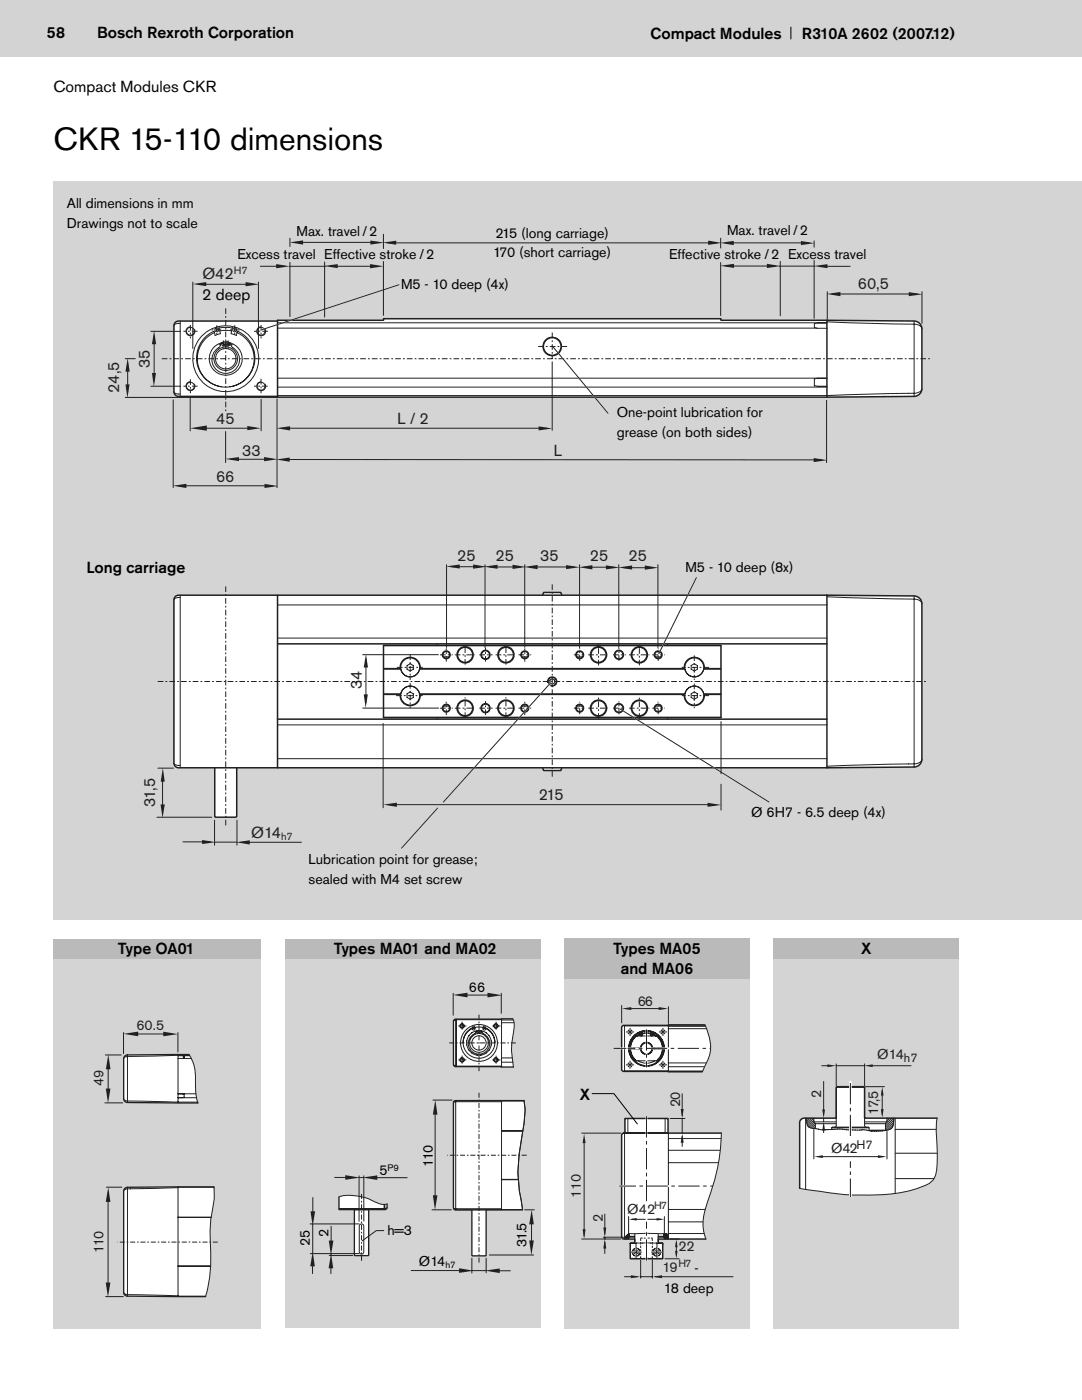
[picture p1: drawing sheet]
<svg xmlns="http://www.w3.org/2000/svg" width="216mm" height="279mm" viewBox="0 0 216 279" stroke-linecap="round" stroke-linejoin="round" font-family="sans-serif">
<g fill="#d4d4d4">
<path d="M10.7 36.1h205.2v147.5h-205.2z"/>
<path d="M10.7 187.6h41.3v77.5h-41.3z"/>
<path d="M56.9 187.5h51v77.6h-51z"/>
</g>
<g fill="#bababa">
<path d="M56.9 187.5h51v3.9h-51z"/>
<path d="M10.7 187.5h41.3v3.9h-41.3z"/>
</g>
<path d="M112.6 187.4h37v77.7h-37z" fill="#d4d4d4"/>
<path d="M112.6 187.3h37v8h-37z" fill="#bababa"/>
<path d="M154.3 187.4h37v77.7h-37z" fill="#d4d4d4"/>
<path d="M154.3 187.3h37v4.1h-37z" fill="#bababa"/>
<g fill="#fff">
<path d="M24.9 237.2l.5-.2 17.3-.1 .1 2.3a32.9 32.9 0 0 0-.7 10.9 26.6 26.6 0 0 1-1.1 8.7l-15.6-.1a.76 .76 0 0 1-.7-.8v-20.2z" fill-rule="evenodd"/>
<path d="M24.9 210.8l.5-.3h12.3a8.9 8.9 0 0 1 1.3 5.6 11.6 11.6 0 0 0 .5 4l-14.1-.1a.76 .76 0 0 1-.7-.7v-8z" fill-rule="evenodd"/>
</g>
<g fill="none" stroke="#231f20" stroke-width=".2">
<path d="M24.6 206.1v4.2M24.7 219.3a.69 .69 0 0 0 .7 .4M25.4 219.7l10.1 .3M25.4 210.5v9.2M25.4 210.5h.1M25.4 219.7v.3M35.5 206.1v3.9M35.5 210.6l-9.7 .2a.97 .97 0 0 0-1.1 .5M35.5 210.5v9.6M35.5 220h3.9M35.5 219.1h3.7M35.5 211.2h2.6"/>
<path d="M35.5 210.7h2.4M35.5 210.5h2.3M36.4 210.7l.3 .1M36.5 218.3l.2 .1M36.7 218.4h.1M36.7 219l-1.2 .1M36.7 211.1l-.3 .1M36.7 210.7v.5M36.7 218.3v.8M37.7 210.5a8.9 8.9 0 0 1 1.3 5.6 11.6 11.6 0 0 0 .5 4M39.1 218.3h-3.6M25.4 237v21.4"/>
<path d="M25.4 237h.1M25.4 220h.1M35.5 237l-6.6 .2a12.4 12.4 0 0 0-4.1 .2l-.1 .3M35.5 236.9v21.9M35.5 236.9h7.2M42.7 236.9l.1 2.3a32.9 32.9 0 0 0-.7 10.9 26.6 26.6 0 0 1-1.1 8.7M24.7 257.9l.1 .3 .6 .2M25.4 258.4l10.1 .2M25.4 258.4v.3M25.4 258.7h.1M35.5 258.7h5.5M35.5 252.7h6.5"/>
<path d="M35.5 252.6h6.5M35.5 243h6.6M35.5 242.9h6.6"/>
</g>
<path d="M37.7 210.5h-12.3a.76 .76 0 0 0-.7 .8v8a.76 .76 0 0 0 .7 .7l14.1 .1M42.7 236.9l-17.3 .1a.76 .76 0 0 0-.7 .7v20.2a.76 .76 0 0 0 .7 .8l15.6 .1" fill="none" stroke="#231f20" stroke-width=".26"/>
<path d="M43.5 247.9h-20" fill="none" stroke="#231f20" stroke-width=".2" stroke-dasharray="1 .4 .3 .4" stroke-linecap="butt"/>
<g fill="#231f20">
<path d="M32.6 205.9l2.9 .5-2.9 .4z"/>
<path d="M24.6 206.3l3-.4v.9z"/>
</g>
<path d="M26.1 206.4h7.9" fill="none" stroke="#231f20" stroke-width=".2"/>
<g fill="#231f20">
<path d="M21.1 217.2h.9l-.4 3z"/>
<path d="M21.6 210.5l.4 2.9h-.9z"/>
</g>
<path d="M21 210.5h3.2M21.6 211.9v6.8M20.9 220.1h3.6" fill="none" stroke="#231f20" stroke-width=".2"/>
<g fill="#231f20">
<path d="M21.1 256h.9l-.5 2.9z"/>
<path d="M21.6 236.9l.4 3h-.9z"/>
</g>
<path d="M21.2 236.9h3.1M21.6 238.4v19M21.1 258.8h3.5" fill="none" stroke="#231f20" stroke-width=".2"/>
<path d="M70.7 241.4h2.9l-.1 9.2-2.8-.1z" fill-rule="evenodd" fill="#fff"/>
<path d="M70.7 241.4h2.9l-.1 9.2-2.8-.1z" fill="none" stroke="#231f20" stroke-width=".26"/>
<path d="M90.6 219.8l.3-.2h13.7l.2 1.8-.2 2.7-.5 2.7a27.8 27.8 0 0 0-.1 12.8l.3 1.8-13.4 .1-.3-.2-.1-.3v-20.9z" fill-rule="evenodd" fill="#fff"/>
<path d="M90.6 219.8l.3-.2h13.7l.2 1.8-.2 2.7-.5 2.7a27.8 27.8 0 0 0-.1 12.8l.3 1.8-13.4 .1-.3-.2-.1-.3v-20.9z" fill="none" stroke="#231f20" stroke-width=".2"/>
<path d="M94.2 241.5h2.8l-.1 9.1h-2.7z" fill-rule="evenodd" fill="#fff"/>
<path d="M94.2 241.5v9.1h2.8v-9.1" fill="none" stroke="#231f20" stroke-width=".26"/>
<path d="M90.6 203.5l.3-.1 11.4-.1a3.6 3.6 0 0 1 .2 2.6 15.9 15.9 0 0 0-.1 7h-11.5l-.3-.2-.1-.3v-8.6z" fill-rule="evenodd" fill="#fff"/>
<g fill="none" stroke="#231f20" stroke-width=".2">
<path d="M90.5 212.4l.6 .2M90.9 203.4v9.5M90.9 219.6v21.9M91.1 203.6l-.6 .2M91.1 203.4v9.5M91.1 212.8h9M91.1 203.5h9M93.1 207.7v.1M93.1 208.5h.1M93.6 206.7h.1M93.6 209.6h.1M94.1 206.1h.1"/>
<path d="M94.1 210.1v.1M94.2 205.3a3.2 3.2 0 0 0-1.8 2.8M94.6 205.1l-.3 .1M94.7 204.7l.1 .5a.33 .33 0 0 1-.3 .3 .33 .33 0 0 1-.4-.3 3.2 3.2 0 0 0-1.1 4.8 3.2 3.2 0 0 0 4.9 .1 3.2 3.2 0 0 0-.9-4.9l-.1 .1a.3 .3 0 0 1-.3 .3 .3 .3 0 0 1-.2-.4l.1-.5M94.8 205.1l.8-.1 .8 .1M95.2 205.7h.1M95.2 210.6h.1M95.5 206.2h.1M95.5 206.3v-.6h-.4l-.3 .5a2.16 2.16 0 0 0-1 3.3 2.16 2.16 0 0 0 3.5 0 2.16 2.16 0 0 0-1-3.3l-.3-.5h-.4v.6M96 210.6h.1M96 205.7h.1M96.5 205.1l.3 .1"/>
<path d="M97 205.3a3.2 3.2 0 0 1 1.7 2.8M97 210.1v.1M97 206.1h.1M97.6 209.6h.1M97.6 206.7h.1M98 208.5h.1M98 207.7v.1M100.1 219.9h-9.2l-.4 .2M100.1 203.3v9.6M100.1 219.6v21.9M100.1 219.7h4.5M100.1 212h2.2"/>
<path d="M100.1 211.1h2.1M100.1 204.1h2.5M100.1 203.6h2.3M104.6 219.6l.2 1.8-.2 2.7-.5 2.7a27.8 27.8 0 0 0-.1 12.8l.3 1.8M100.1 235.4h3.3M100.1 225.7h4.2M90.5 241l.4 .2h9.2M100.1 241.4h4.2M104.3 241.4v.1"/>
<circle cx="92.2" cy="204.8" r=".45"/>
<circle cx="92.2" cy="211.5" r=".38"/>
<circle cx="92.2" cy="204.8" r=".38"/>
<circle cx="92.2" cy="211.5" r=".45"/>
<circle cx="94.5" cy="205.1" r=".19"/>
<circle cx="95.3" cy="206" r=".15"/>
<circle cx="95.6" cy="208.1" r="1.43"/>
<circle cx="95.6" cy="208.1" r="1.88"/>
<circle cx="95.6" cy="208.1" r="2.47"/>
<circle cx="95.6" cy="208.1" r="3.7"/>
<circle cx="95.9" cy="206" r=".15"/>
<circle cx="96.7" cy="205.1" r=".19"/>
<circle cx="99" cy="204.8" r=".45"/>
<circle cx="99" cy="211.5" r=".45"/>
<circle cx="99" cy="211.5" r=".38"/>
<circle cx="99" cy="204.8" r=".38"/>
</g>
<path d="M89.6 208.1h13.5M95.6 213.8v-11.4" fill="none" stroke="#231f20" stroke-width=".2" stroke-dasharray="1 .4 .3 .4" stroke-linecap="butt"/>
<path d="M104.6 219.6h-13.7l-.3 .2-.1 .3v21.1l.4 .3h13.4" fill="none" stroke="#231f20" stroke-width=".26"/>
<path d="M67.6 238.9a9.7 9.7 0 0 1 7.1 .9 3.5 3.5 0 0 0 2.5 .5v.8l-.4 .3h-9.2z" fill-rule="evenodd" fill="#fff"/>
<path d="M102.3 203.3a3.6 3.6 0 0 1 .2 2.6 15.9 15.9 0 0 0-.1 7M67.6 238.9a10.5 10.5 0 0 1 7.9 1.3l1.1 .2 .6-.1M71.6 234.7v9M72.6 234.7v9M71.8 244.4l.4-.1 .3 .1 .1 .3v5.1a.45 .45 0 0 1-.5 .5 .45 .45 0 0 1-.4-.5zM76.6 240.4v1M76.8 240.4v1M77.2 241l-.4 .2h-9.2" fill="none" stroke="#231f20" stroke-width=".2"/>
<path d="M102.3 203.3l-11.4 .1-.3 .1-.1 .3v8.6l.1 .3 .3 .2h11.5M67.6 238.9v2.5h9.2l.4-.3v-.8" fill="none" stroke="#231f20" stroke-width=".26"/>
<path d="M92.2 203.9v1.6M92.2 210.7v1.6M93.1 204.8h-1.6M93.1 211.5h-1.6M95.6 218.1v34M99 203.9v1.6M99 210.7v1.6M99.9 204.8h-1.7M99.9 211.5h-1.7M105.1 230.6h-15.8M72.1 251.6v-13.4" fill="none" stroke="#231f20" stroke-width=".2" stroke-dasharray="1 .4 .3 .4" stroke-linecap="butt"/>
<path d="M68.9 234.5l2.9 .5-2.9 .5z" fill="#231f20"/>
<path d="M66.8 235h3.5" fill="none" stroke="#231f20" stroke-width=".2"/>
<path d="M72.3 235l3-.4v.9z" fill="#231f20"/>
<path d="M73.8 235h7.4M61.9 244.3h9.8M61.9 250.2h9.7M65.7 250.6h4.7" fill="none" stroke="#231f20" stroke-width=".2"/>
<path d="M62.4 249.8l.4 2.9h-.9z" fill="#231f20"/>
<path d="M71.7 235h.9M62.4 251.3v2.9M62.4 244.3v5.9" fill="none" stroke="#231f20" stroke-width=".2"/>
<path d="M62 241.7h.9l-.5 3z" fill="#231f20"/>
<path d="M62.4 239v4.2" fill="none" stroke="#231f20" stroke-width=".2"/>
<path d="M65.6 247.6h.9l-.5 2.9z" fill="#231f20"/>
<path d="M66.1 250.2v.4M66.1 244.7v4.3" fill="none" stroke="#231f20" stroke-width=".2"/>
<path d="M66.1 250.2l.4 2.9h-.9z" fill="#231f20"/>
<path d="M66 251.7v2.5M94.2 251.1v3M97 251.1v2.9" fill="none" stroke="#231f20" stroke-width=".2"/>
<path d="M96.8 253.6l2.9-.5v1z" fill="#231f20"/>
<path d="M98.3 253.6h3.5" fill="none" stroke="#231f20" stroke-width=".2"/>
<path d="M91.6 253.1l2.9 .5-2.9 .4z" fill="#231f20"/>
<path d="M82.1 253.6h10.9M94.1 253.6h2.9M97.6 250.5h8.9M104.7 241.4h1.9" fill="none" stroke="#231f20" stroke-width=".2"/>
<g fill="#231f20">
<path d="M106.1 241.4l.4 2.9h-.9z"/>
<path d="M105.6 247.6h.9l-.5 2.9z"/>
</g>
<path d="M90.4 198.2v4.4M100 198.2v4M106.1 242.9v6.1" fill="none" stroke="#231f20" stroke-width=".2"/>
<g fill="#231f20">
<path d="M97.3 198.1l2.9 .5-2.9 .5z"/>
<path d="M90.3 198.6l3-.5v.9z"/>
</g>
<path d="M91.8 198.6h6.9M86.4 219.5h3.8M86.2 241.4h3.9" fill="none" stroke="#231f20" stroke-width=".2"/>
<g fill="#231f20">
<path d="M86.9 219.5l.4 2.9h-.9z"/>
<path d="M86.4 238.5h.9l-.5 3z"/>
</g>
<path d="M86.8 221v19M76.6 245.6h-1.5l-2.8 2" fill="none" stroke="#231f20" stroke-width=".2"/>
<g fill="#fff">
<path d="M35 119.1l.6-.3h129.4l17.4 .1a1.57 1.57 0 0 1 1.6 1.6v31a1.56 1.56 0 0 1-1.6 1.6l-17.4 .1h-129.6l-.4-.2-.3-.7v-32.6z" fill-rule="evenodd"/>
<path d="M35 64.4l.6-.3h19.8v-.2h109.6l17.4 .2a1.57 1.57 0 0 1 1.6 1.5v11.9a1.56 1.56 0 0 1-1.6 1.6l-17.4 .2h-109.6v-.2h-19.8l-.6-.3-.3-.6v-13.2z" fill-rule="evenodd"/>
</g>
<g fill="none" stroke="#231f20" stroke-width=".2">
<path d="M34.7 78.2a1.07 1.07 0 0 0 1.3 .4M36 64.5h-.4a.9 .9 0 0 0-.9 .5M36 64.1v15M42.8 66.4a5.7 5.7 0 0 0-3.4 5.9 5.7 5.7 0 0 0 4.8 4.9M43.7 65.2l.3 1.4-1.1 .3-.2-.7a4.5 4.5 0 0 0-3.1 3.1 5.8 5.8 0 0 0 3.2 7.5 5.8 5.8 0 0 0 7.5-3 5.8 5.8 0 0 0-2.9-7.6l-.2 .7-1.1-.3 .3-1.4M43.7 65.5l1.1-.2 1.5 .2M43.9 66l1.4-.1 .9 .1M44.3 68.4a3.3 3.3 0 0 0-2 5 3.3 3.3 0 0 0 5.5 0 3.3 3.3 0 0 0-2-5M44.9 69.2v-1a1.09 1.09 0 0 0-1.1 1.1 2.78 2.78 0 0 0-.9 4.2 2.78 2.78 0 0 0 4.3 0 2.78 2.78 0 0 0-.9-4.2 1.09 1.09 0 0 0-1.2-1.1v1M44.9 68.3h.2M47.3 66.4a5.7 5.7 0 0 1 3.4 5.9 5.7 5.7 0 0 1-4.8 4.9M55.4 77.3h109.6"/>
<path d="M55.4 75.5h109.6M55.4 65.5h107.6M55.4 64.4h109.6M162.5 76.9l.6 .2h1.9M162.5 75.5v1.6M163.1 75.5l-.6 .1M165 64.2l17.4 .5M165 64.5h-1.9l-.6 .1v.8l.6 .1h1.9M182.4 64.7a1.51 1.51 0 0 1 1.6 .9M182.4 78.5l-17.4 .4h-109.6M182.4 64.1v.6M182.4 78.5v.6"/>
<path d="M182.4 64.7v13.8M182.4 79.1h.1M184 77.5a1.34 1.34 0 0 1-1.6 1M36 119.3h-.4a.9 .9 0 0 0-.9 .4M36 118.8v34.4M165 119.1l17.4 .5M182.4 119.6a1.51 1.51 0 0 1 1.6 .9M182.4 118.9v.7M182.4 119.6v32.8M55.4 127.3h109.6M55.4 120.7h109.6M76.5 138.6h3.3"/>
<path d="M76.5 138.4h3.5M76.5 133.6h3.5M76.5 133.4h3.3M79.8 133.4l.2 .2M79.8 138.6a2.04 2.04 0 0 0 2 2.3 2.04 2.04 0 0 0 2.1-2.3M79.8 133.4a2.04 2.04 0 0 1 2-2.2 2.04 2.04 0 0 1 2.1 2.2M80 138.4l-.2 .2M80 138.4a1.93 1.93 0 0 1 1.8-1.5 1.93 1.93 0 0 1 1.9 1.5M80 133.6a1.93 1.93 0 0 0 1.8 1.5 1.93 1.93 0 0 0 1.9-1.5M81.2 132.8l.6-.3 .7 .3v.8l-.7 .3-.6-.3zM81.2 138.5l.6-.4 .7 .4v.7l-.7 .3-.6-.3zM83.7 138.4l.2 .2"/>
<path d="M83.7 138.4h52.9M83.7 133.6h52.9M83.9 133.4l-.2 .2M83.9 138.6h52.6M83.9 133.4h52.6M87.2 128.5v.3M88.5 131.1h1.1M104.2 131.1h1M109.3 136.2a.94 .94 0 0 1 .8-1.1 .94 .94 0 0 1 1 1 .94 .94 0 0 1-1.2 .8M109.7 135.7l.5-.2 .5 .2v.6l-.5 .2-.5-.2zM115.2 131.1h1M130.8 131.1h1"/>
<path d="M133.2 128.5v.3M136.5 133.4l.1 .2M136.5 138.6a2.04 2.04 0 0 0 2 2.3 2.04 2.04 0 0 0 2.1-2.3M136.5 133.4a2.04 2.04 0 0 1 2-2.2 2.04 2.04 0 0 1 2.1 2.2M136.6 138.4l-.1 .2M136.6 133.6a1.93 1.93 0 0 0 1.9 1.5 1.93 1.93 0 0 0 1.9-1.5M136.6 138.4a1.93 1.93 0 0 1 1.9-1.5 1.93 1.93 0 0 1 1.9 1.5M137.9 132.8l.6-.3 .7 .3v.8l-.7 .3-.6-.3zM137.9 138.5l.6-.4 .7 .4v.7l-.7 .3-.6-.3zM140.4 138.4l.2 .2M140.4 138.4h3.5M140.4 133.6h3.5"/>
<path d="M140.6 133.4l-.2 .2M140.6 138.6h3.3M140.6 133.4h3.3M34.7 152.3a1.07 1.07 0 0 0 1.3 .5M55.4 151.4h109.6M55.4 144.7h109.6M87.2 143.2v.3M88.5 140.9h1.1M104.2 140.9h1M115.2 140.9h1M130.8 140.9h1M133.2 143.2v.3"/>
<path d="M182.4 152.4l-17.4 .5M182.4 152.4v.7M184 151.5a1.34 1.34 0 0 1-1.6 .9M42.9 162.9h4.3"/>
<circle cx="38" cy="66.1" r=".78"/>
<circle cx="38" cy="77.1" r=".78"/>
<circle cx="43.3" cy="65.8" r=".39"/>
<circle cx="44.6" cy="68.8" r=".27"/>
<circle cx="45" cy="71.6" r="6.6"/>
<circle cx="45" cy="71.6" r="2.04"/>
<circle cx="45" cy="71.6" r="2.35"/>
<circle cx="45.5" cy="68.8" r=".27"/>
<circle cx="46.8" cy="65.8" r=".39"/>
<circle cx="52.1" cy="66.1" r=".78"/>
<circle cx="52.1" cy="77.1" r=".78"/>
<circle cx="110.2" cy="69.1" r="1.72"/>
<circle cx="110.2" cy="69.1" r="1.88"/>
<circle cx="81.8" cy="133.2" r="1.88"/>
<circle cx="81.8" cy="138.8" r="1.88"/>
<circle cx="89" cy="130.7" r=".81"/>
<circle cx="89" cy="130.7" r=".66"/>
<circle cx="92.8" cy="130.7" r="1.66"/>
<circle cx="92.8" cy="130.7" r="1.47"/>
<circle cx="96.9" cy="130.7" r=".78"/>
<circle cx="96.9" cy="130.7" r=".94"/>
<circle cx="101" cy="130.7" r="1.66"/>
<circle cx="101" cy="130.7" r="1.47"/>
<circle cx="104.7" cy="130.7" r=".81"/>
<circle cx="104.7" cy="130.7" r=".66"/>
<circle cx="110.2" cy="136" r=".8"/>
<circle cx="115.7" cy="130.7" r=".81"/>
<circle cx="115.7" cy="130.7" r=".66"/>
<circle cx="119.4" cy="130.7" r="1.47"/>
<circle cx="119.4" cy="130.7" r="1.66"/>
<circle cx="123.5" cy="130.7" r=".78"/>
<circle cx="123.5" cy="130.7" r=".94"/>
<circle cx="127.6" cy="130.7" r="1.47"/>
<circle cx="127.6" cy="130.7" r="1.66"/>
<circle cx="131.3" cy="130.7" r=".66"/>
<circle cx="131.3" cy="130.7" r=".81"/>
<circle cx="138.5" cy="133.2" r="1.88"/>
<circle cx="138.5" cy="138.8" r="1.88"/>
<circle cx="89" cy="141.3" r=".81"/>
<circle cx="89" cy="141.3" r=".66"/>
<circle cx="92.8" cy="141.3" r="1.47"/>
<circle cx="92.8" cy="141.3" r="1.66"/>
<circle cx="96.9" cy="141.3" r=".78"/>
<circle cx="96.9" cy="141.3" r=".94"/>
<circle cx="101" cy="141.3" r="1.47"/>
<circle cx="101" cy="141.3" r="1.66"/>
<circle cx="104.7" cy="141.3" r=".81"/>
<circle cx="104.7" cy="141.3" r=".66"/>
<circle cx="115.7" cy="141.3" r=".81"/>
<circle cx="115.7" cy="141.3" r=".66"/>
<circle cx="119.4" cy="141.3" r="1.66"/>
<circle cx="119.4" cy="141.3" r="1.47"/>
<circle cx="123.5" cy="141.3" r=".94"/>
<circle cx="123.5" cy="141.3" r=".78"/>
<circle cx="127.6" cy="141.3" r="1.66"/>
<circle cx="127.6" cy="141.3" r="1.47"/>
<circle cx="131.3" cy="141.3" r=".81"/>
<circle cx="131.3" cy="141.3" r=".66"/>
</g>
<path d="M55.4 63.9h109.6v15.4h-109.6zM55.4 118.8v34.4M165 118.8l17.4 .1a1.57 1.57 0 0 1 1.6 1.6v31a1.57 1.57 0 0 1-1.6 1.6l-17.4 .1zM55.4 128.5h109.6M76.5 128.8h67.4v14.4h-67.4zM55.4 143.5h109.6" fill="none" stroke="#231f20" stroke-width=".3"/>
<path d="M108.5 118.2h3.4l.2 .5h-3.8z" fill="#fff"/>
<path d="M108.3 118.7l.2-.5h3.4l.2 .5" fill="none" stroke="#231f20" stroke-width=".3"/>
<path d="M108.3 153.3h3.8l-.2 .5h-3.4z" fill="#fff"/>
<path d="M55.4 64.1h-19.8l-.6 .3-.3 .6v13.2l.1 .4 .4 .4 .4 .1h19.8M108.3 153.3l.2 .5h3.4l.2-.5" fill="none" stroke="#231f20" stroke-width=".3"/>
<path d="M37.9 65.2a.89 .89 0 0 0-.8 1.2 .89 .89 0 0 0 1.2 .6 .89 .89 0 0 0 .5-1.3M37.9 76.2a.89 .89 0 0 0-.8 1.1 .89 .89 0 0 0 1.2 .6 .89 .89 0 0 0 .5-1.2M52 65.2a.89 .89 0 0 0-.7 1.2 .89 .89 0 0 0 1.1 .6 .89 .89 0 0 0 .5-1.3M52 76.2a.89 .89 0 0 0-.7 1.1 .89 .89 0 0 0 1.1 .6 .89 .89 0 0 0 .5-1.2" fill="none" stroke="#231f20" stroke-width=".2"/>
<path d="M31.5 136h153.4" fill="none" stroke="#231f20" stroke-width=".2" stroke-dasharray="1.1 .4 .4 .4" stroke-linecap="butt"/>
<path d="M42.9 153.2h4.3v9.7l-.1 .2h-4.1l-.1-.2z" fill-rule="evenodd" fill="#fff"/>
<path d="M42.9 153.2v9.7l.1 .2h4.1l.1-.2v-9.7" fill="none" stroke="#231f20" stroke-width=".3"/>
<g fill="none" stroke="#231f20" stroke-width=".2" stroke-dasharray="1.1 .4 .4 .4" stroke-linecap="butt">
<path d="M32.3 71.6h153.5M38 64.8v2.7M38 75.7v2.8M39.4 77.1h-2.8M39.4 66.1h-2.8M43.3 64.9v2M44.1 65.8h-1.9M44.6 67.9v1.8M45 61.5v20.7M45.5 67.9v1.8M46.5 68.8h-2.8M46.8 64.9v2"/>
<path d="M47.8 65.8h-2M52.1 64.8v2.7M52.1 75.6v2.9M53.4 77.1h-2.7M53.5 66.1h-2.8M110.2 66.4v5.2M113.2 69.1h-5.8M110.2 116.6v38.8M79 138.8h5.4M79.2 133.2h5.2M81.8 130.6v5.1M81.8 136.3v5"/>
<path d="M87.8 130.7h2.5M89 132.1v-2.7M90.8 130.7h4M92.8 132.6v-3.9M95.6 130.7h2.7M96.9 132.1v-2.8M98.9 130.7h3.6M101 132.6v-3.9M103.5 130.7h2.5M104.7 132.1v-2.7M114.5 130.7h2.2M115.7 131.9v-2.5"/>
<path d="M117.4 130.7h3.9M119.4 132.8v-4.3M122.3 130.7h2.6M123.5 131.9v-2.6M125.5 130.7h4.1M127.6 132.8v-4.1M130.2 130.7h2.4M131.3 131.9v-2.5M138.5 130.8v4.9M138.5 136.4v4.9M141.5 138.8h-5.5M141.5 133.2h-5.5"/>
<path d="M87.8 141.3h2.5M89 142.7v-2.7M90.8 141.3h3.6M92.8 143.3v-4.1M95.6 141.3h2.7M96.9 142.7v-2.8M98.9 141.3h3.6M101 143.3v-4.2M103.5 141.3h2.5M104.7 142.7v-2.7M114.5 141.3h2.1M115.7 142.5v-2.5"/>
<path d="M117.4 141.3h3.9M119.4 143.5v-4.4M122.3 141.3h2.2M123.5 142.5v-2.5M125.5 141.3h4.1M127.6 143.5v-4.4M130.2 141.3h2.4M131.3 142.5v-2.5M45 164.7v-47.8"/>
</g>
<path d="M79.6 56.8l-27.5 9" fill="none" stroke="#fff" stroke-width=".2"/>
<path d="M79.6 56.8l-27.5 9" fill="none" stroke="#231f20" stroke-width=".2"/>
<path d="M76.5 63.6h67.4v.3h-67.4z" fill="#fff"/>
<path d="M76.5 63.9v-.3h67.4v.3M165 63.9l17.4 .2a1.57 1.57 0 0 1 1.6 1.5v11.9a1.56 1.56 0 0 1-1.6 1.6l-17.4 .2M165 118.8h-129.4l-.6 .3-.3 .6v32.6l.1 .5 .6 .4h129.6" fill="none" stroke="#231f20" stroke-width=".3"/>
<path d="M110.4 69.3l10.9 13.2M139 115.3l-7.6 15.2M110 136.1l-21.5 24M123.7 141.5l29.7 18.6M87.4 161.2l-7.3 8.1" fill="none" stroke="#fff" stroke-width=".2"/>
<path d="M38.5 56.3v13.3M51.6 56.3v13.3M110.4 69.3l10.9 13.2M139 115.3l-7.6 15.2M109.9 136.3l-21.4 23.8M123.7 141.5l29.7 18.6M87.3 161.3l-7.2 8" fill="none" stroke="#231f20" stroke-width=".2"/>
<g fill="#231f20">
<path d="M49 56.3l2.7 .4-2.7 .4z"/>
<path d="M38.4 56.7l2.8-.4v.8z"/>
</g>
<path d="M39.5 56.7h11.2M143.8 47.5v2M143.8 52.4v10.6M162.4 48.1v1.2M162.4 52v11.5" fill="none" stroke="#231f20" stroke-width=".2"/>
<g fill="#231f20">
<path d="M57.8 48.4l2.7-.4v.8z"/>
<path d="M73.9 48l2.7 .4-2.7 .4z"/>
</g>
<path d="M58.8 48.4h16.7M64.8 52.3v11M76.5 46.7v2.9M76.5 52.2v10.7M155.7 52.2v10.8" fill="none" stroke="#231f20" stroke-width=".2"/>
<g fill="#231f20">
<path d="M73.8 52.7l2.7 .4-2.7 .4z"/>
<path d="M64.6 53.1l2.8-.4v.8z"/>
</g>
<path d="M57.9 47.5v1.7M57.9 52.4v10.8M65.8 53.1h9.7" fill="none" stroke="#231f20" stroke-width=".2"/>
<path d="M55.1 52.7l2.7 .4-2.7 .4z" fill="#231f20"/>
<path d="M52 53.1h4.8" fill="none" stroke="#231f20" stroke-width=".2"/>
<g fill="#231f20">
<path d="M141.3 48l2.7 .5-2.7 .4z"/>
<path d="M76.3 48.4l2.8-.4v.8z"/>
</g>
<path d="M77.4 48.5h65.6M165.1 58.2v5.5M184 58.2v6.3" fill="none" stroke="#231f20" stroke-width=".2"/>
<g fill="#231f20">
<path d="M165 58.7l2.7-.4v.8z"/>
<path d="M181.3 58.3l2.8 .4-2.8 .4z"/>
</g>
<path d="M166 58.7h17" fill="none" stroke="#231f20" stroke-width=".2"/>
<g fill="#231f20">
<path d="M143.7 48.5l2.7-.4v.8z"/>
<path d="M159.8 48.1l2.8 .4-2.8 .4z"/>
</g>
<path d="M144.8 48.5h16.6" fill="none" stroke="#231f20" stroke-width=".2"/>
<g fill="#231f20">
<path d="M153 52.6l2.7 .5-2.7 .4z"/>
<path d="M143.7 53l2.8-.3v.8z"/>
</g>
<path d="M144.8 53.1h9.9" fill="none" stroke="#231f20" stroke-width=".2"/>
<path d="M162.4 53.1l2.7-.4v.8z" fill="#231f20"/>
<path d="M57.7 53.1h7.3M155.4 53.1h7.2M163.5 53.2h6.1M25 79.3h30.4M25 71.6h2" fill="none" stroke="#231f20" stroke-width=".2"/>
<g fill="#231f20">
<path d="M25.5 71.5l.4 2.7h-.9z"/>
<path d="M25 76.7h.8l-.4 2.8z"/>
</g>
<path d="M25.5 72.5v5.8M30.1 77.1h6M30.1 66.1h6" fill="none" stroke="#231f20" stroke-width=".2"/>
<g fill="#231f20">
<path d="M30.8 66l.4 2.7h-.9z"/>
<path d="M30.3 74.4h.8l-.4 2.8z"/>
</g>
<path d="M30.8 67v9.1M164.9 79.9v12.4" fill="none" stroke="#231f20" stroke-width=".2"/>
<g fill="#231f20">
<path d="M55.1 91.7l2.7-.4v.9z"/>
<path d="M162.4 91.4l2.7 .4-2.7 .4z"/>
</g>
<path d="M110.2 72.2v13.7M56.2 91.7l107.8 .1" fill="none" stroke="#231f20" stroke-width=".2"/>
<g fill="#231f20">
<path d="M55.2 85.5l2.7-.4v.8z"/>
<path d="M107.5 85.1l2.7 .4-2.7 .4z"/>
</g>
<path d="M38 79.2v6.8M52.1 79.7v6.3M56.2 85.5h52.9" fill="none" stroke="#231f20" stroke-width=".2"/>
<g fill="#231f20">
<path d="M49.3 85l2.7 .5-2.7 .4z"/>
<path d="M37.9 85.5l3.4-.6v1.1z"/>
</g>
<path d="M34.6 79.8v17.5M55.3 79.6v17.7M39.5 85.5h11.5" fill="none" stroke="#231f20" stroke-width=".2"/>
<g fill="#231f20">
<path d="M34.5 96.9l2.7-.4v.9z"/>
<path d="M52.8 96.6l2.7 .4-2.7 .4z"/>
</g>
<path d="M35.5 96.9h18.9M45 86.1v6.2" fill="none" stroke="#231f20" stroke-width=".2"/>
<g fill="#231f20">
<path d="M52.7 91.2l2.7 .5-2.7 .4z"/>
<path d="M45 91.6l2.7-.4v.8z"/>
</g>
<path d="M46.1 91.7h8.2M31.5 153.3h3.1M42.8 168.1h4.5" fill="none" stroke="#231f20" stroke-width=".2"/>
<g fill="#231f20">
<path d="M32 160.5h.9l-.5 2.7z"/>
<path d="M32.5 153.3l.4 2.7h-.8z"/>
</g>
<path d="M32.4 154.4v7.8M42.8 163.7v5M47.3 163.7v5" fill="none" stroke="#231f20" stroke-width=".2"/>
<path d="M47.1 168.1l2.7-.4v.8z" fill="#231f20"/>
<path d="M48.2 168.1h11.9" fill="none" stroke="#231f20" stroke-width=".2"/>
<path d="M40.3 167.6l2.8 .5-2.8 .4z" fill="#231f20"/>
<path d="M76.5 144.4v16.8M143.9 144v10.4M31.3 163.1h11M36.5 168h5.4" fill="none" stroke="#231f20" stroke-width=".2"/>
<g fill="#231f20">
<path d="M76.5 160.6l2.7-.4v.8z"/>
<path d="M141.2 160.2l2.7 .4-2.7 .4z"/>
</g>
<path d="M72.4 130.7h15.1M72.4 141.3h15.1M77.5 160.6h65.3" fill="none" stroke="#231f20" stroke-width=".2"/>
<g fill="#231f20">
<path d="M73 130.5l.4 2.7h-.8z"/>
<path d="M72.6 138.6h.8l-.4 2.7z"/>
</g>
<path d="M89.1 112.7v16.5M73 131.6v8.6" fill="none" stroke="#231f20" stroke-width=".2"/>
<g fill="#231f20">
<path d="M94.4 112.7l2.7 .4-2.7 .4z"/>
<path d="M89 113l2.7-.3v.8z"/>
</g>
<path d="M90.1 113.1h6M96.8 112.7v16.5" fill="none" stroke="#231f20" stroke-width=".2"/>
<g fill="#231f20">
<path d="M102.3 112.7l2.7 .4-2.7 .4z"/>
<path d="M96.5 113.1l2.8-.4v.8z"/>
</g>
<path d="M97.7 113.1h6.2M104.7 112.7v16.5" fill="none" stroke="#231f20" stroke-width=".2"/>
<g fill="#231f20">
<path d="M115.5 113.2l2.7-.4v.8z"/>
<path d="M120.9 112.8l2.7 .5-2.7 .3z"/>
</g>
<path d="M115.6 112.7v16.6M116.5 113.2h6M123.5 112.7v16.5M131.3 112.7v16.5" fill="none" stroke="#231f20" stroke-width=".2"/>
<g fill="#231f20">
<path d="M128.7 112.9l2.7 .4-2.7 .4z"/>
<path d="M123.4 113.2l2.7-.3v.8z"/>
</g>
<path d="M124.5 113.3h5.8" fill="none" stroke="#231f20" stroke-width=".2"/>
<g fill="#231f20">
<path d="M104.6 113.1l2.7-.4v.9z"/>
<path d="M113 112.8l2.7 .4-2.7 .4z"/>
</g>
<path d="M105.6 113.1h9M143.9 156.5v5.2" fill="none" stroke="#231f20" stroke-width=".2"/>
<path d="M124.1 204.9l.4-.3h20.5v-.2h3.7v-2.9h.2v12.4l-24.6-.1-.3-.4z" fill="#fff"/>
<path d="M148.9 201.5h-.2v2.9h-3.7v.2h-20.5l-.4 .3-.1 .2v8.3l.3 .4 24.6 .1" fill="none" stroke="#231f20" stroke-width=".3"/>
<path d="M124.7 223.2h8.6v2.9h-8.8h24.4v21.2h-17.6l.2 .7 .7 .1v3.1h-6.4v-3.1l.7-.1 .2-.7h-2.2l-.2-.1-.3-.4v-20.2a.5 .5 0 0 1 .7-.5z" fill="#fff"/>
<path d="M148.9 226.1h-24.4h8.8v-2.9h-8.6v2.9a.5 .5 0 0 0-.7 .5v20.2l.3 .4 .2 .1h2.2l-.2 .7-.7 .1v3.1h6.4v-3.1l-.7-.1-.2-.7h17.6" fill="none" stroke="#231f20" stroke-width=".3"/>
<path d="M148.2 202.7h.5v1.4h-.5z" fill="#fff"/>
<g fill="none" stroke="#231f20" stroke-width=".2">
<path d="M124.6 204.6v9.2M124.6 213.7h8.8M124.6 204.7h8.8M124.8 201.3h7.9M125.8 209.3h2M125.8 209.1h2M125.8 209.3l.4 1.4 .8 1M126.5 209.1v.2M126.9 206.7h4.2a3.2 3.2 0 0 1 0 5h-4.2a3.2 3.2 0 0 1 0-5zM127.2 206.7l.5-.2-.5 .2M127.3 211.7a3.1 3.1 0 0 0 3.4 0M127.4 209.1v.2"/>
<path d="M127.8 209.1a1.24 1.24 0 0 1 1.2-1.1 1.24 1.24 0 0 1 1.2 1.1M127.8 209.3a1.24 1.24 0 0 0 1.2 1.2 1.24 1.24 0 0 0 1.2-1.2M128.1 206.3l-.3 .1M128.1 205.9l.1 .5a.33 .33 0 0 1-.3 .3 .33 .33 0 0 1-.3-.3 3.3 3.3 0 0 0-1.8 2.7M128.2 206.3l.8-.2 .8 .2zM129.9 205.9l-.1 .5a.32 .32 0 0 0 .3 .3 .32 .32 0 0 0 .3-.3 3.2 3.2 0 0 1 1.8 2.7M129.9 206.3l.3 .1-.3-.1M130.2 209.3h2M130.2 209.1h2M130.6 209.1v.2M130.8 206.7l-.5-.2 .5 .2M131.5 209.1v.2"/>
<path d="M132.2 209.3l-.4 1.4-.8 1M133.4 213.7h15.5M133.4 212.9h15.5M133.4 212.1h15.5M133.4 205.3h15.5M133.4 204.8h15.5M145 204.4h3.9M148.2 202.7h.5v1.4h-.5zM148.3 202.7v1.4M148.7 204.3h.2M148.7 203.3h.2M148.7 203.2h.2"/>
<path d="M148.7 202.6h.2M148.7 202.5h.2M148.9 204.6h-15.5v9.3M124.6 226.1v21.2M125.3 223.2v2.9M132.7 223.2v2.9M133.4 226.1v21.2M133.4 232h15.3M133.4 229.6h15.5M133.4 227.2h15.3M145 239.2h3.7M145 234.2h3.7"/>
<path d="M145 232.2h3.7M147.2 233l.3-.1 .3 .1v.4l-.3 .1-.3-.1zM148.3 237.1v.4M148.3 235.9v.4M148.3 236.3v.8M148.3 235.9v1.6M148.3 237.5h.4M148.3 237.1h.4M148.3 236.3h.4M148.3 235.9h.4M148.7 232.2h-3.7v9h3.7M148.7 226.1v21.2"/>
<path d="M148.7 239.3h.2M148.7 238.1h.2M148.7 238h.2M148.7 235.4h.2M148.7 235.3h.2M148.7 234.1h.2M148.7 229.5h.2M148.7 228.3h.2M148.7 228.2h.2M148.7 226.3h.2M125.6 246.2v.5M125.6 246.7l-.1 .2"/>
<path d="M125.6 246.7h1.1M125.8 248.2h.1M125.8 248.2v.1M125.8 251.1h1.1M125.8 248.1h6.4M126.6 249.7l.4-.2 .3 .2v.4l-.3 .2-.4-.2zM126.7 246.9h-1.3v.4M126.7 246.2v1.6M126.9 251.1l.1 .1M126.9 248.1l-1.1 .1M126.9 248.1v1M126.9 250.7v.4"/>
<path d="M127 248.1h-.1M130.7 249.7l.3-.2 .4 .2v.4l-.4 .2-.3-.2zM131 248.1h.1M131.1 248.1h1.1v.2M131.1 251.1l-.1 .1M131.1 248.1v1M131.1 250.7v.4M131.1 251.1h1.1M131.3 246.2v1.6M131.3 246.9h1.3v.4M131.3 246.7h1.1M132.4 246.2v.5"/>
<path d="M132.4 246.7l.1 .2M133.4 246.2h15.3M133.4 241.4h15.3M145 241.2h3.7M147.2 240l.3-.1 .3 .1v.4l-.3 .1-.3-.1zM148.7 247.1h.2M148.7 245.2h.2M148.7 245.1h.2M148.7 243.9h.2M148.9 243.8h-15.5"/>
<circle cx="125.7" cy="212.5" r=".36"/>
<circle cx="125.7" cy="205.9" r=".36"/>
<circle cx="125.7" cy="205.9" r=".44"/>
<circle cx="125.7" cy="212.5" r=".44"/>
<circle cx="127.9" cy="206.3" r=".18"/>
<circle cx="129" cy="209.2" r="1.17"/>
<circle cx="129" cy="209.2" r="1.09"/>
<circle cx="129" cy="209.2" r="3.4"/>
<circle cx="129" cy="209.2" r="3.6"/>
<circle cx="129" cy="209.2" r="3.5"/>
<circle cx="130.1" cy="206.3" r=".18"/>
<circle cx="132.3" cy="212.5" r=".36"/>
<circle cx="132.3" cy="205.9" r=".36"/>
<circle cx="132.3" cy="205.9" r=".44"/>
<circle cx="132.3" cy="212.5" r=".44"/>
<circle cx="147.5" cy="233.2" r=".95"/>
<circle cx="147.5" cy="233.2" r=".87"/>
<circle cx="127" cy="249.9" r=".73"/>
<circle cx="127" cy="249.9" r=".8"/>
<circle cx="131" cy="249.9" r=".73"/>
<circle cx="131" cy="249.9" r=".8"/>
<circle cx="147.5" cy="240.2" r=".95"/>
<circle cx="147.5" cy="240.2" r=".87"/>
</g>
<g fill="#231f20">
<path d="M124.1 201.3l1.9-.3v.6z"/>
<path d="M131.4 201l1.9 .3-1.9 .3z"/>
</g>
<path d="M126.1 243.3h5.8" fill="none" stroke="#231f20" stroke-width=".2"/>
<g fill="#231f20">
<path d="M131 243.1l1.6 .2-1.6 .3z"/>
<path d="M125.5 243.3l1.6-.2v.5z"/>
</g>
<path d="M127.8 247.1h2.4M127.8 251.1v-4M127.8 251.1v.1M130.2 251.1v-4M130.2 251.1h-2.4M130.2 251.2v-.1" fill="none" stroke="#231f20" stroke-width=".2" stroke-dasharray=".4 .4"/>
<g fill="none" stroke="#231f20" stroke-width=".2">
<path d="M122.5 209.2h2.4M124 200.7v3.4M126.6 209.1v.2M127.3 209.1v.2M130.7 209.1v.2M131.4 209.1v.2M133.4 200.9v3.4M116.1 226.1h7.8M116.1 247.3h7.8M120.4 246.9h4.8M120.7 246.9v.4M120.7 247.8v2.4"/>
<path d="M124.8 247.3a1.05 1.05 0 0 1 1.2-1.1h6.7l.5 .2 .1 .9M125.4 246.3l-.5 .5M125.4 247l-.2 .3M125.4 247.3h.1M125.4 242.8v3.8M125.6 246.3l-.8 .8M125.6 246.6l-.7 .7M132.6 242.8v3.9M132.7 246.2l-.3 .2M132.9 246.2l-.5 .5M133.1 246.3l-.6 .6M133.2 246.4l-.6 .7"/>
<path d="M133.3 246.6l-.7 .7M133.3 246.8l-.4 .5M133.3 247.1l-.2 .2"/>
</g>
<g fill="none" stroke="#fff" stroke-width=".35">
<path d="M123.7 209.2h25.2M124.9 205.9h1.6M124.9 212.5h1.6M125.7 205.1v1.6M125.7 211.7v1.6M129 205.4v7.6M131.5 205.9h1.6M131.5 212.5h1.6M132.3 205.1v1.6M132.3 211.7v1.6M142.1 213.2v1M147.9 203.4h1"/>
<path d="M148 213.2v1M123.6 236.7h25.3M129 222.8v28.8M146.3 233.2h2.5M147.5 232v2.4M147.5 239v2.4M148.3 228.9h.6M148.3 234.7h.6M148.3 238.7h.6M125.9 249.9h2.2M127 248.8v2.2M129.9 249.9h2.2"/>
<path d="M131 248.8v2.2M146.3 240.2h2.5M148.3 244.5h.6"/>
</g>
<g fill="none" stroke="#231f20" stroke-width=".2" stroke-dasharray="4.2 .7 .7 .7" stroke-linecap="butt">
<path d="M125.7 205.1v1.6M125.7 211.7v1.6M126.5 205.9h-1.6M126.5 212.5h-1.6M129 205.4v7.6M132.3 205.1v1.6M132.3 211.7v1.6M133.1 205.9h-1.6M133.1 212.5h-1.6M142.1 213.2v1M148 213.2v1M148.9 203.4h-1"/>
<path d="M148.9 209.2h-23.7M129 239.7v-17.2M147.5 239v2.4M147.5 232v2.4M148.3 228.9h.6M148.3 234.7h.6M148.3 238.7h.6M148.8 233.2h-2.5M148.9 236.7h-25.3M127 248.8v2.2M128.1 249.9h-2.2M129 251.6v-7.8"/>
<path d="M131 248.8v2.2M132.1 249.9h-2.2M148.3 244.5h.6M148.8 240.2h-2.5"/>
</g>
<path d="M120.7 247.3l.3 1.9h-.6z" fill="#231f20"/>
<path d="M120.7 242.3v4" fill="none" stroke="#231f20" stroke-width=".2"/>
<g fill="#231f20">
<path d="M120.4 245h.6l-.3 1.9z"/>
<path d="M116.6 226.3l.2 1.8h-.5z"/>
</g>
<path d="M116.6 227.4v19.3" fill="none" stroke="#231f20" stroke-width=".2"/>
<path d="M116.3 245.3h.5l-.2 1.9z" fill="#231f20"/>
<path d="M124.6 254.8h2.6M127.8 251.5v3.6M127.8 254.8h2.3M130.2 251.4v3.7" fill="none" stroke="#231f20" stroke-width=".2"/>
<path d="M125.9 254.5l1.9 .3-1.9 .3z" fill="#231f20"/>
<path d="M130.7 254.8h15.6" fill="none" stroke="#231f20" stroke-width=".2"/>
<path d="M130.2 254.8l1.9-.3v.6z" fill="#231f20"/>
<path d="M132.7 251.2h2.8M133.7 247.3h1.8M135 247.9v2.6" fill="none" stroke="#231f20" stroke-width=".2"/>
<g fill="#231f20">
<path d="M134.7 249.6h.5l-.2 1.6z"/>
<path d="M135 247.3l.2 1.6h-.5z"/>
</g>
<path d="M136.1 218.3v4.4M133.7 223.2h3" fill="none" stroke="#231f20" stroke-width=".2"/>
<path d="M135.8 221.3h.6l-.3 1.9z" fill="#231f20"/>
<path d="M136.1 223.2v2.9M136.1 226.8v2" fill="none" stroke="#231f20" stroke-width=".2"/>
<path d="M136.1 226.2l.3 1.9h-.6z" fill="#231f20"/>
<path d="M148.3 237.5a.99 .99 0 0 1-1.3-.9 .99 .99 0 0 1 1.4-.9" fill="none" stroke="#231f20" stroke-width=".2" stroke-dasharray=".4 .4"/>
<path d="M147.9 235v3.1" fill="none" stroke="#231f20" stroke-width=".2" stroke-dasharray="4.2 .7 .7 .7" stroke-linecap="butt"/>
<path d="M140.7 204.4a8.6 8.6 0 0 1 .7 6.7l-1.3 2.9M143.9 226a43.2 43.2 0 0 1-3 14.9 9 9 0 0 0 0 6.5" fill="none" stroke="#231f20" stroke-width=".2"/>
<path d="M159.8 223.4l.7-.2h6.4v-6.2l.1-.1h5.4l.1 .1v6.2h14.5a38.2 38.2 0 0 0 0 6.8v1.2a8.1 8.1 0 0 1-.7 4.2l-.9 .8a29.1 29.1 0 0 1-13.7 2.3 54.9 54.9 0 0 1-9.1-.9l-3-.5v-13.1z" fill="#fff"/>
<g fill="none" stroke="#231f20" stroke-width=".2">
<path d="M160.8 223.2v14.2M160.9 223.2l.1 .8M161 223.5l1.7 1.7v-.9M161 224l1.2 1.2M161 224a1.27 1.27 0 0 0 1.6 1.2 15 15 0 0 0 5 .1l3.5 .2a7 7 0 0 1 2.9 .2h2M161 223.2l1.7 1.6M161.1 224.5l.5 .6M161.4 223.2l1.3 1.2M161.8 223.2l.6 .5M162.3 223.2l.1 .1M162.4 223.2v.7h4.5M162.5 223.9l.2 .4"/>
<path d="M162.7 224.3h4.2M166 225.1v.3M166 225.1l.1-.2h7.2l.1 .2M166 225.1h7.4M166.6 224.9l.3-.3v-7.6h5.6v7.6l.3 .3M172.5 223.9h4.5v-.7l1.2 1.2M172.5 224.3h4.2M173.4 225.5h3.6M173.4 225.1v.5M173.8 225.7h.1M173.9 225.7h.1M176 225.5v.2"/>
<path d="M176 225.6l.1 .1M176.7 224.3l.2-.4 1.1 1.1M176.7 224.3v1.2M176.7 225.4l.2 .1M176.7 224.9l.5 .6M176.7 224.5l.8 .9M176.7 224.2l1.1 1M177 223.6l1.2 1.1M177.4 223.2l.9 .8M177.6 225.4l-1.6 .3M177.8 225.2l-.2 .2M177.8 223.2l.5 .4"/>
<path d="M178 225.1l-.2 .1M178.2 224.4l-.2 .7M178.3 223.2h.1M178.3 224l-.1 .4M178.3 223.2v.8M178.6 225.4h8.2M178.6 230.2h8.4M178.6 223.2v15M178.6 235.2h7.8M187 223.2a38.2 38.2 0 0 0 0 6.8v1.2a8.1 8.1 0 0 1-.7 4.2l-.9 .8a29.1 29.1 0 0 1-13.7 2.3 70.2 70.2 0 0 1-12.1-1.4"/>
</g>
<path d="M187 223.2h-14.5v-6.2l-.1-.1h-5.4l-.1 .1v6.2h-6.4a.89 .89 0 0 0-.9 .8v13.1" fill="none" stroke="#231f20" stroke-width=".3"/>
<path d="M169.7 215.9v22.8" fill="none" stroke="#fff" stroke-width=".53"/>
<path d="M169.7 216.1v22.8" fill="none" stroke="#231f20" stroke-width=".2" stroke-dasharray="4.2 .7 .7 .7" stroke-linecap="butt"/>
<path d="M169.2 227.3h.9v4.3h-.9z" fill="#fff"/>
<path d="M169.2 227.3h.9v4.3h-.9z" fill="none" stroke="#fff" stroke-width=".35"/>
<path d="M166.9 212.3v4.4M172.5 212.3v4.4M172.7 216.9h3.8M162.4 225.4v5.9M164.3 224.5v1.5M177 225.8v5.5" fill="none" stroke="#231f20" stroke-width=".2"/>
<path d="M164.3 223.9l.3 1.7h-.5z" fill="#231f20"/>
<path d="M164.3 215.8v6.7M164.3 223.2v.7" fill="none" stroke="#231f20" stroke-width=".2"/>
<path d="M164.1 221.4h.5l-.3 1.7z" fill="#231f20"/>
<path d="M163.2 230.8h13.1" fill="none" stroke="#231f20" stroke-width=".2"/>
<g fill="#231f20">
<path d="M162.5 230.8l1.7-.2v.5z"/>
<path d="M175.2 230.6l1.7 .2-1.7 .3z"/>
</g>
<path d="M176 217.7v4.8" fill="none" stroke="#231f20" stroke-width=".2"/>
<g fill="#231f20">
<path d="M176 216.9l.3 1.7h-.5z"/>
<path d="M175.8 221.4h.5l-.3 1.7z"/>
</g>
<path d="M164 212.7h1.9M166.8 212.7h5.6M173.9 212.7h7.9" fill="none" stroke="#231f20" stroke-width=".2"/>
<g fill="#231f20">
<path d="M172.4 212.7l1.7-.3v.6z"/>
<path d="M165.1 212.4l1.7 .3-1.7 .3z"/>
</g>
<path d="M118.1 218.3h4.4l4.7 6.1" fill="none" stroke="#000" stroke-width=".2"/>
<path d="M-.1 -.1h216v11.3h-216z" fill="#d3d3d3"/>
<path d="M157.8 5.3v2.5" fill="none" stroke="#000" stroke-width=".2"/>
<path d="M215.9 -.1v11.3" fill="none" stroke="#d3d3d3" stroke-width=".2"/>
<text font-size="6.3" x="10.7" y="29.9">CKR 15-110 dimensions</text>
<g font-size="3.2">
<text x="9.4" y="7.7">58</text>
<text x="19.4" y="7.7">Bosch Rexroth Corporation</text>
<text x="129.8" y="7.8">Compact Modules</text>
<text x="160" y="7.9">R310A 2602 (2007.12)</text>
<text x="10.7" y="18.3">Compact Modules CKR</text>
<text x="40.4" y="59.8">2 deep</text>
<text x="17.3" y="114.3">Long carriage</text>
<text x="23.5" y="190.4">Type OA01</text>
<text x="66.6" y="190.4">Types MA01 and MA02</text>
<text x="122.4" y="190.4">Types MA05</text>
<text x="171.8" y="190.4">X</text>
<text x="123.9" y="194.3">and MA06</text>
<text x="115.7" y="219.5">X</text>
</g>
<g font-size="3.2" fill="#231f20">
<text x="40.4" y="55.7">Ø42</text>
<text x="171.2" y="57.6">60,5</text>
<text x="29.9" y="73.5" transform="rotate(-90 29.9 73.5)">35</text>
<text x="23.7" y="78.4" transform="rotate(-90 23.7 78.4)">24,5</text>
<text x="43.2" y="84.7">45</text>
<text x="79.3" y="84.6">L / 2</text>
<text x="48.3" y="91">33</text>
<text x="110.5" y="91">L</text>
<text x="43.1" y="96.1">66</text>
<text x="91.3" y="112">25</text>
<text x="98.9" y="112">25</text>
<text x="107.8" y="112">35</text>
<text x="117.7" y="112">25</text>
<text x="125.4" y="112">25</text>
<text x="72.2" y="137.5" transform="rotate(-90 72.2 137.5)">34</text>
<text x="31" y="161" transform="rotate(-90 31 161)">31,5</text>
<text x="107.5" y="159.7">215</text>
<text x="50.1" y="167.2">Ø14</text>
</g>
<g font-size="2.8">
<text x="13.3" y="41.6">All dimensions in mm</text>
<text x="13.3" y="45.4">Drawings not to scale</text>
<text x="59.2" y="47">Max. travel/2</text>
<text x="98.8" y="47.5">215 (long carriage)</text>
<text x="145.1" y="47">Max. travel/2</text>
<text x="47.4" y="51.6">Excess travel Effective stroke /2</text>
<text x="98.4" y="51.3">170 (short carriage)</text>
<text x="133.5" y="51.7">Effective stroke /2 Excess travel</text>
<text x="80" y="57.8">M5 - 10 deep (4x)</text>
<text x="123.1" y="83.3">One-point lubrication for</text>
<text x="123.1" y="87.2">grease (on both sides)</text>
<text x="136.8" y="114.2">M5 - 10 deep (8x)</text>
<text x="149.9" y="163.1">Ø 6H7 - 6.5 deep (4x)</text>
<text x="61.6" y="172.5">Lubrication point for grease;</text>
<text x="61.6" y="176.4">sealed with M4 set screw</text>
<text x="93.6" y="198">66</text>
<text x="86.3" y="232.9" transform="rotate(-90 86.3 232.9)">110</text>
<text x="75.7" y="234.6">5</text>
<text x="61.8" y="248.7" transform="rotate(-90 61.8 248.7)">25</text>
<text x="65.5" y="246.8" transform="rotate(-90 65.5 246.8)">2</text>
<text x="77.3" y="246.5">h=3</text>
<text x="105.1" y="248.9" transform="rotate(-90 105.1 248.9)">31.5</text>
<text x="83.6" y="252.6">Ø14</text>
<text x="132.5" y="257.9">18 deep</text>
<text x="138.6" y="254.1">-</text>
</g>
<g font-size="2.8" fill="#231f20">
<text x="127.3" y="200.7">66</text>
<text x="27.2" y="205.7">60.5</text>
<text x="175.1" y="211.3">Ø14</text>
<text x="20.7" y="216.8" transform="rotate(-90 20.7 216.8)">49</text>
<text x="135.7" y="220.9" transform="rotate(-90 135.7 220.9)">20</text>
<text x="163.8" y="219" transform="rotate(-90 163.8 219)">2</text>
<text x="175.3" y="222.5" transform="rotate(-90 175.3 222.5)">17,5</text>
<text x="165.8" y="230">Ø42</text>
<text x="115.9" y="239.2" transform="rotate(-90 115.9 239.2)">110</text>
<text x="120.3" y="243.8" transform="rotate(-90 120.3 243.8)">2</text>
<text x="125.2" y="242.4">Ø42</text>
<text x="20.7" y="250.1" transform="rotate(-90 20.7 250.1)">110</text>
<text x="135.4" y="249.8">22</text>
<text x="132.2" y="253.9">19</text>
</g>
<g font-size="2.5" fill="#231f20">
<text x="180.4" y="211.9">h7</text>
<text x="170.9" y="229.3">H7</text>
</g>
<g font-size="2.1" fill="#231f20">
<text x="46.7" y="54.7">H7</text>
<text x="56.1" y="167.7">h7</text>
<text x="130.5" y="241.4">H7</text>
<text x="135.4" y="252.9">H7</text>
</g>
<g font-size="1.9">
<text x="77.3" y="233.7">P9</text>
<text x="88.9" y="253.1">h7</text>
</g>
</svg>
